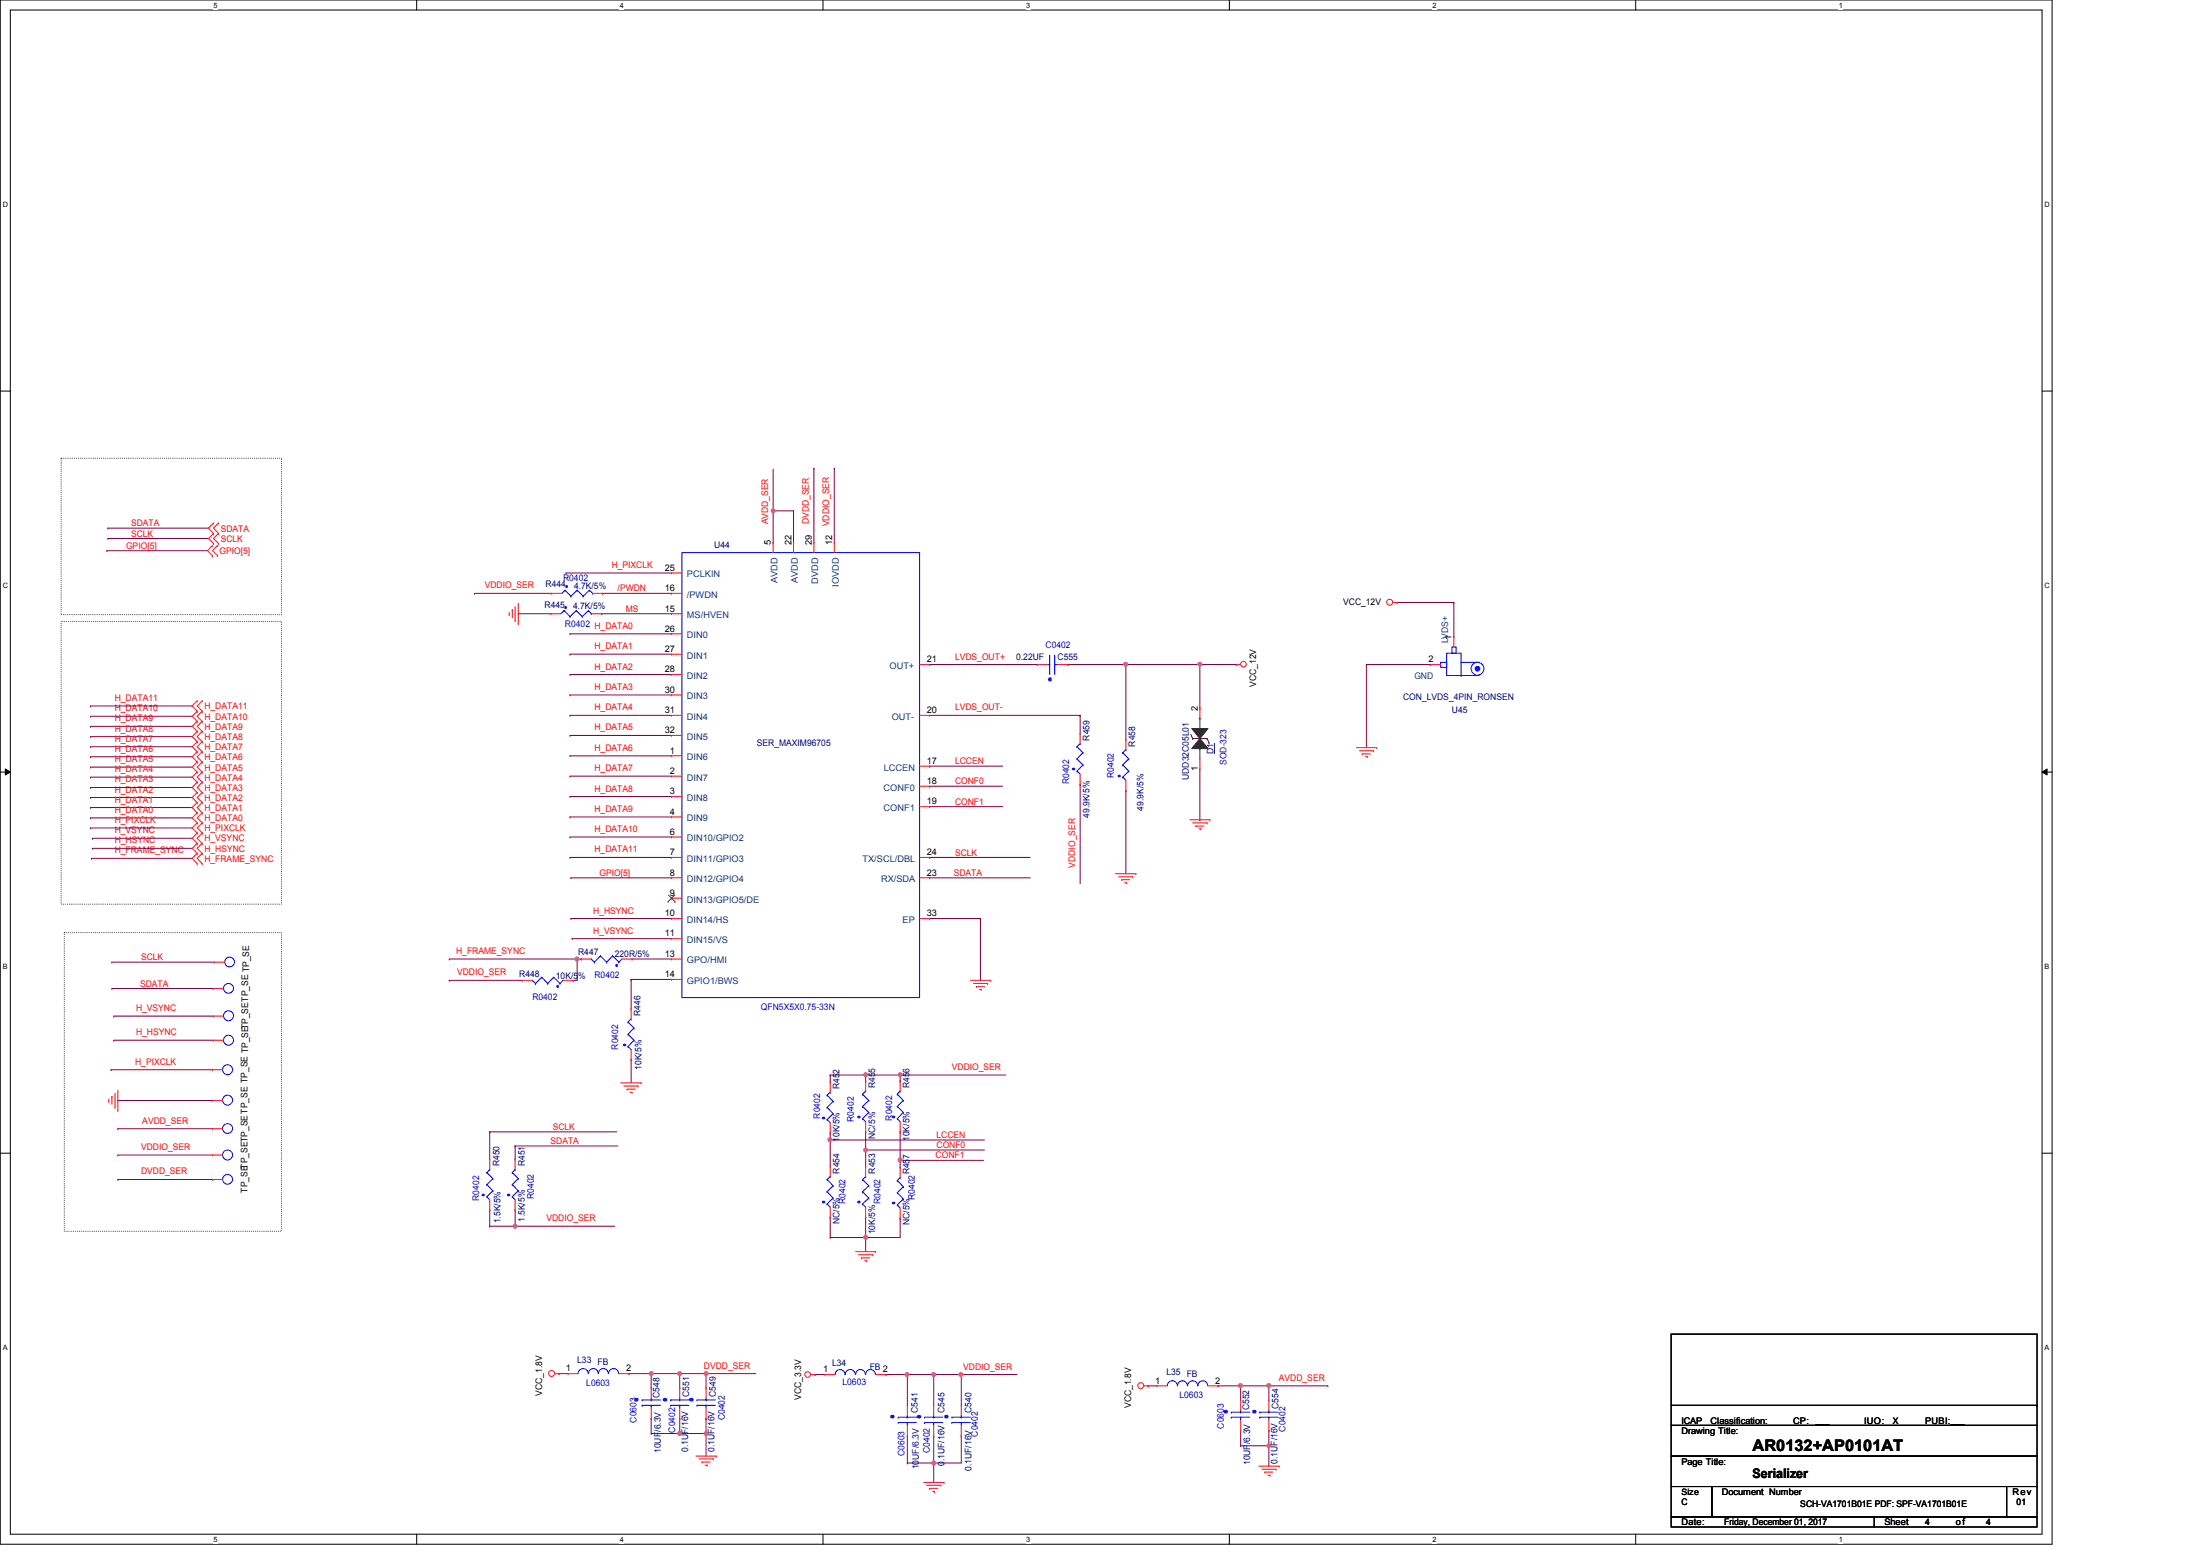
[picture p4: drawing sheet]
<svg xmlns="http://www.w3.org/2000/svg" width="297mm" height="210mm" viewBox="0 0 297 210" stroke-linecap="round" stroke-linejoin="round" font-family="sans-serif">
<path d="M0 0h277.1v208.4h-277.1zM1.4 1.4h274.3v205.7h-274.3z" fill="none" stroke="#000" stroke-width=".14"/>
<g fill="#fff">
<path d="M28.8 .1h.6v1.1h-.6z"/>
<path d="M28.8 207.2h.6v1.1h-.6z"/>
</g>
<path d="M56.3 0v1.4M56.3 207.1v1.3" fill="none" stroke="#000" stroke-width=".14"/>
<g fill="#fff">
<path d="M83.7 .1h.5v1.1h-.5z"/>
<path d="M83.7 207.2h.5v1.1h-.5z"/>
</g>
<path d="M111.1 0v1.4M111.1 207.1v1.3" fill="none" stroke="#000" stroke-width=".14"/>
<g fill="#fff">
<path d="M138.6 .1h.5v1.1h-.5z"/>
<path d="M138.6 207.2h.5v1.1h-.5z"/>
</g>
<path d="M166 0v1.4M166 207.1v1.3" fill="none" stroke="#000" stroke-width=".14"/>
<g fill="#fff">
<path d="M193.4 .1h.6v1.1h-.6z"/>
<path d="M193.4 207.2h.6v1.1h-.6z"/>
</g>
<path d="M220.8 0v1.4M220.8 207.1v1.3" fill="none" stroke="#000" stroke-width=".14"/>
<g fill="#fff">
<path d="M248.3 .1h.5v1.1h-.5z"/>
<path d="M248.3 207.2h.5v1.1h-.5z"/>
<path d="M.4 27.1h.7v1.1h-.7z"/>
<path d="M276.1 27.1h.7v1.1h-.7z"/>
<path d="M.4 78.5h.7v1.1h-.7z"/>
<path d="M276.1 78.5h.7v1.1h-.7z"/>
</g>
<path d="M0 52.8h1.4M275.7 52.8h1.4" fill="none" stroke="#000" stroke-width=".14"/>
<g fill="#fff">
<path d="M.4 129.9h.6v1.1h-.6z"/>
<path d="M276.1 129.9h.6v1.1h-.6z"/>
</g>
<path d="M0 104.2h1.4M.7 103.8l.7 .4-.7 .4zM275.7 104.2l.7-.4v.8zM275.7 104.2h1.4" fill="none" stroke="#000" stroke-width=".14"/>
<path d="M.7 103.8l.7 .4-.7 .4zM275.7 104.2l.7-.4v.8z" fill="#000"/>
<g fill="#fff">
<path d="M.4 181.4h.6v1.1h-.6z"/>
<path d="M276.1 181.4h.6v1.1h-.6z"/>
</g>
<path d="M0 155.7h1.4M275.7 155.7h1.4" fill="none" stroke="#000" stroke-width=".14"/>
<path d="M8.3 61.8h29.7v21.2h-29.7zM8.3 83.9h29.7v38.1h-29.7zM8.7 125.9h29.3v40.3h-29.3z" fill="none" stroke="#000" stroke-width=".14" stroke-dasharray="0 .3"/>
<g fill="none" stroke="#800040" stroke-width=".14">
<path d="M14.6 71.3h.1M14.6 72.7h.1M14.6 71.3h13.5M14.6 72.7h13.5M76.4 77.3h.1M76.4 77.3h14.3M64.1 80.1h.1M64.1 80.1h10.4M70 82.8h.1M70 82.8h4.4M81.2 82.8h.1M81.2 82.8h9.5"/>
<path d="M81.4 80.1h.1M81.4 80.1h9.3M60.7 132.3h.1M60.7 129.5h.1M60.7 129.5h17.8M60.7 132.3h9.8M77.1 124h.1M77.1 124h13.6M77.3 126.7h.1M77.3 126.7h13.4M77.4 132.3h.1M77.9 129.5h.1"/>
<path d="M77.9 129.5v2.8h-.5M78.5 129.5h.1M85.2 132.2h.1M85.2 132.2h5.5M85.2 132.2v4M85.3 129.5h.1M85.3 129.5h5.4M85.2 143h.1M85.2 143v3.2"/>
</g>
<circle cx="77.9" cy="129.5" r=".26" fill="#f0f"/>
<circle cx="77.9" cy="129.5" r=".26" fill="none" stroke="#f0f" stroke-width=".14"/>
<g fill="none" stroke="#800040" stroke-width=".14">
<path d="M125.5 118.5h.1M125.5 115.7h.1M125.5 118.5h13.6M125.5 115.7h13.6M125.5 124h6.9M132.4 124h.1M132.4 124v8.3M66.1 152.8h.1M66.1 152.8h17.2M66.1 152.8v3.7M69.6 154.7h.1M69.6 154.7h13.8"/>
<path d="M69.6 154.7v1.8M69.6 165.5h.1M69.6 165.5h13.4"/>
</g>
<circle cx="69.5" cy="165.5" r=".26" fill="#f0f"/>
<circle cx="69.5" cy="165.5" r=".26" fill="none" stroke="#f0f" stroke-width=".14"/>
<g fill="none" stroke="#800040" stroke-width=".14">
<path d="M125.5 103.4h.1M125.5 106.1h.1M125.5 108.9h.1M125.5 103.4h9.9M125.5 106.1h9.9M125.5 108.9h9.9M112.1 153.9h.1M112.1 153.9h20.8M66.1 165.5h.1M66.1 163.3h.1M66.1 163.3v2.2M69.6 163.3h.1"/>
<path d="M69.6 163.3v2.2h-3.5"/>
</g>
<circle cx="112.1" cy="153.8" r=".26" fill="#f0f"/>
<circle cx="112.1" cy="153.8" r=".26" fill="none" stroke="#f0f" stroke-width=".14"/>
<path d="M116.9 155.2h.1M116.9 155.2h16" fill="none" stroke="#800040" stroke-width=".14"/>
<circle cx="116.9" cy="155.2" r=".26" fill="#f0f"/>
<circle cx="116.9" cy="155.2" r=".26" fill="none" stroke="#f0f" stroke-width=".14"/>
<path d="M121.5 156.6h.1M121.5 156.6h11.3" fill="none" stroke="#800040" stroke-width=".14"/>
<circle cx="121.5" cy="156.6" r=".26" fill="#f0f"/>
<circle cx="121.5" cy="156.6" r=".26" fill="none" stroke="#f0f" stroke-width=".14"/>
<g fill="none" stroke="#800040" stroke-width=".14">
<path d="M112.1 152.9h.1M112.1 153.9h.1M112.1 152.9v4.5M116.9 152.8h.1M116.9 155.2h.1M116.9 152.8v4.6M121.5 152.8h.1M121.5 156.6h.1M121.5 152.8v4.8M112.1 167h.1M112.1 164.3h.1M112.1 164.3v2.7"/>
<path d="M116.9 164.3h.1M116.9 164.3v2.7h-4.8"/>
</g>
<circle cx="116.9" cy="167" r=".26" fill="#f0f"/>
<circle cx="116.9" cy="167" r=".26" fill="none" stroke="#f0f" stroke-width=".14"/>
<g fill="none" stroke="#800040" stroke-width=".14">
<path d="M125.5 96.6h20.3M125.5 89.7h14.6M140.1 89.7h.1M145.8 96.6h.1M15.1 129.9h.1M15.1 133.4h.1M15.1 129.9h13.9M15.1 133.4h13.7M15.4 137.2h.1M15.4 137.2h13.4M15 144.4h.1M15 144.4h13.7"/>
<path d="M15.4 140.4h.1M15.4 140.4h13.4M15.9 148.5h.1M15.9 152.4h.1M15.9 155.9h.1M15.9 159.2h.1M15.9 148.5h12.8M15.9 152.4h12.8M15.9 155.9h12.8M15.9 159.2h12.8M116.9 167h.1M116.9 167v2"/>
<path d="M121.5 164.4h.1M121.5 164.4v2.6h-4.6M75.5 185.4h.1M75.5 185.4h1.2M87.9 185.4h.1M87.9 185.4v1.9M87.9 185.4h3.9M110 185.5h.1M110 185.5h1.4M126.1 193.8h.1M126.1 193.8v3.7"/>
</g>
<circle cx="126.1" cy="197.5" r=".26" fill="#f0f"/>
<circle cx="126.1" cy="197.5" r=".26" fill="none" stroke="#f0f" stroke-width=".14"/>
<path d="M119.6 185.5h.1M119.6 185.5h2.9M122.5 193.8h.1M122.5 197.5h.1M122.5 193.8v3.7M126.1 197.5h.1M126.1 197.5v2.6M129.8 193.8h.1M129.8 193.8v3.7h-7.3" fill="none" stroke="#800040" stroke-width=".14"/>
<circle cx="122.5" cy="185.5" r=".26" fill="#f0f"/>
<circle cx="122.5" cy="185.5" r=".26" fill="none" stroke="#f0f" stroke-width=".14"/>
<path d="M126.1 185.5h.1M126.1 185.5v4.2M129.8 185.5h.1M129.8 185.5h7.5M129.8 185.5v4.2" fill="none" stroke="#800040" stroke-width=".14"/>
<circle cx="126.1" cy="185.5" r=".26" fill="#f0f"/>
<circle cx="126.1" cy="185.5" r=".26" fill="none" stroke="#f0f" stroke-width=".14"/>
<path d="M126.1 185.5h.1M126.1 185.5h3.7" fill="none" stroke="#800040" stroke-width=".14"/>
<circle cx="129.7" cy="185.5" r=".26" fill="#f0f"/>
<circle cx="129.7" cy="185.5" r=".26" fill="none" stroke="#f0f" stroke-width=".14"/>
<path d="M84.9 185.4h.1M84.9 185.4h3M122.5 185.5h.1M122.5 185.5v4.2M122.5 185.5h3.6" fill="none" stroke="#800040" stroke-width=".14"/>
<circle cx="87.9" cy="185.4" r=".26" fill="#f0f"/>
<circle cx="87.9" cy="185.4" r=".26" fill="none" stroke="#f0f" stroke-width=".14"/>
<path d="M87.9 191.5h.1M87.9 193.5h.1M87.9 191.5v2M87.9 193.5h7.4M91.8 185.4h.1M91.8 193.5h.1M91.8 185.4h3.5" fill="none" stroke="#800040" stroke-width=".14"/>
<circle cx="95.3" cy="193.5" r=".26" fill="#f0f"/>
<circle cx="95.3" cy="193.5" r=".26" fill="none" stroke="#f0f" stroke-width=".14"/>
<circle cx="91.8" cy="193.5" r=".26" fill="#f0f"/>
<circle cx="91.8" cy="193.5" r=".26" fill="none" stroke="#f0f" stroke-width=".14"/>
<path d="M95.3 185.4h.1M95.3 185.4h6.8" fill="none" stroke="#800040" stroke-width=".14"/>
<circle cx="95.3" cy="185.4" r=".26" fill="#f0f"/>
<circle cx="95.3" cy="185.4" r=".26" fill="none" stroke="#f0f" stroke-width=".14"/>
<path d="M91.8 185.4h.1M91.8 185.4v1.9M95.3 185.4h.1M95.3 191.5h.1M95.3 185.4v1.9M95.3 191.5v2" fill="none" stroke="#800040" stroke-width=".14"/>
<circle cx="91.8" cy="185.4" r=".26" fill="#f0f"/>
<circle cx="91.8" cy="185.4" r=".26" fill="none" stroke="#f0f" stroke-width=".14"/>
<path d="M91.8 191.5h.1M91.8 191.5v2M95.3 193.5h.1M95.3 193.5v3.1M167.5 187.1h.1M167.5 187.1v1.9M167.5 187.1h3.8" fill="none" stroke="#800040" stroke-width=".14"/>
<circle cx="167.5" cy="187" r=".26" fill="#f0f"/>
<circle cx="167.5" cy="187" r=".26" fill="none" stroke="#f0f" stroke-width=".14"/>
<path d="M155 187.1h.1M155 187.1h1.2M164.5 187.1h.1M164.5 187.1h3M167.5 193.1h.1M167.5 195.2h.1M167.5 193.1v2.1M167.5 195.2h3.8M171.3 187.1h8M179.3 187.1h.1" fill="none" stroke="#800040" stroke-width=".14"/>
<circle cx="171.3" cy="187" r=".26" fill="#f0f"/>
<circle cx="171.3" cy="187" r=".26" fill="none" stroke="#f0f" stroke-width=".14"/>
<path d="M171.3 187.1h.1M171.3 193.1h.1M171.3 195.2h.1M171.3 187.1v1.9M171.3 193.1v4.8" fill="none" stroke="#800040" stroke-width=".14"/>
<circle cx="171.3" cy="195.2" r=".26" fill="#f0f"/>
<circle cx="171.3" cy="195.2" r=".26" fill="none" stroke="#f0f" stroke-width=".14"/>
<path d="M104.4 69h.1M104.4 63.3v5.7M104.4 69h2.7M107.1 69h.1" fill="none" stroke="#800040" stroke-width=".14"/>
<circle cx="104.4" cy="69" r=".26" fill="#f0f"/>
<circle cx="104.4" cy="69" r=".26" fill="none" stroke="#f0f" stroke-width=".14"/>
<g fill="none" stroke="#800040" stroke-width=".14">
<path d="M104.4 73.2h.1M104.4 69v4.2M107.1 73.2h.1M107.1 69v4.2M109.9 63.2h.1M109.9 63.2v10M112.6 63.2h.1M112.6 63.2v10M144.2 89.7h.1M144.2 89.7h17.8M162 89.7h.1M162 95.6h.1"/>
<path d="M162 89.7v5.9M152 106.7h.1M152 106.7v11.2"/>
</g>
<circle cx="162" cy="89.7" r=".26" fill="#f0f"/>
<circle cx="162" cy="89.7" r=".26" fill="none" stroke="#f0f" stroke-width=".14"/>
<path d="M145.8 96.6h.1M145.8 96.6v2.4M152 89.7h.1M152 89.7v10.1M145.8 105.9h.1M145.8 105.9v13.4M162 110.7h.1M162 103.8v6.9" fill="none" stroke="#800040" stroke-width=".14"/>
<circle cx="152" cy="89.7" r=".26" fill="#f0f"/>
<circle cx="152" cy="89.7" r=".26" fill="none" stroke="#f0f" stroke-width=".14"/>
<path d="M188.6 81.3h.1M188.6 81.3h7.7M196.3 81.3h.1M196.3 81.3v4.7M112.1 145.1h.1M112.1 145.1h4.8" fill="none" stroke="#800040" stroke-width=".14"/>
<circle cx="116.9" cy="145.1" r=".26" fill="#f0f"/>
<circle cx="116.9" cy="145.1" r=".26" fill="none" stroke="#f0f" stroke-width=".14"/>
<path d="M112.1 145.1h.1M112.1 145.1v.9M116.9 145.1h.1M116.9 145.1h18.9M121.5 145.1h.1" fill="none" stroke="#800040" stroke-width=".14"/>
<circle cx="121.5" cy="145.1" r=".26" fill="#f0f"/>
<circle cx="121.5" cy="145.1" r=".26" fill="none" stroke="#f0f" stroke-width=".14"/>
<g fill="none" stroke="#800040" stroke-width=".14">
<path d="M14.4 74.3h.1M14.4 74.3h13.6M12.2 96.7h.1M12.2 95.3h.1M12.2 98h.1M12.2 99.4h.1M12.2 96.7h13.7M12.2 95.3h13.7M12.2 98h13.7M12.2 99.4h13.7M77 99.3h.1M77 96.6h.1"/>
<path d="M77 91.1h.1M77 93.8h.1M77 88.3h.1M77 85.6h.1M77 99.3h13.7M77 96.6h13.7M77 91.1h13.7M77 93.8h13.7M77 88.3h13.7M77 85.6h13.7M162 89.7h5M167 89.7h.1"/>
<path d="M184.5 89.7h.1M184.5 89.7h8.7M184.5 89.7v11.2M193.2 89.7h.1M12.2 100.8h.1M12.2 102.2h.1M12.2 103.5h.1M12.2 104.9h.1M12.2 107.7h.1M12.2 106.3h.1M12.2 109h.1M12.2 110.4h.1"/>
<path d="M12.2 111.8h.1M12.2 100.8h13.7M12.2 102.2h13.7M12.2 103.5h13.7M12.2 104.9h13.7M12.2 107.7h13.7M12.2 106.3h13.7M12.2 109h13.7M12.2 110.4h13.7M12.2 111.8h13.7M12.4 115.9h.1M12.4 115.9h13.5"/>
<path d="M12.5 113.2h.1M12.5 114.5h.1M12.5 113.2h13.4M12.5 114.5h13.4M77 113h.1M77 115.7h.1M77 110.3h.1M77 107.5h.1M77 104.8h.1M77 102h.1M77 113h13.7M77 115.7h13.7"/>
<path d="M77 110.3h13.7M77 107.5h13.7M77 104.8h13.7M77 102h13.7M77.1 118.5h.1M77.1 118.5h13.6M116.9 145.9h.1M116.9 145.1v.8M121.5 145.9h.1M121.5 145.1v.8"/>
</g>
<g fill="none" stroke="#f00" stroke-width=".14">
<path d="M28.7 73.6h.1M28.7 75h.1M28.7 73.6l-.7 .7 .7 .7M28.8 70.6h.1M28.8 72h.1M28.8 73.4h.1M28.8 70.6l-.7 .7 .7 .7M28.8 72l-.7 .7 .7 .7M29.4 75h.1M29.4 73.6h.1M29.4 73.6l-.7 .7 .7 .7M29.5 72h.1"/>
<path d="M29.5 70.6h.1M29.5 73.4h.1M29.5 70.6l-.7 .7 .7 .7M29.5 72l-.7 .7 .7 .7M26.6 94.6h.1M26.6 96h.1M26.6 97.4h.1M26.6 98.7h.1M26.6 94.6l-.7 .7 .7 .7M26.6 96l-.7 .7 .7 .7M26.6 97.4l-.7 .6 .7 .7M26.6 98.7l-.7 .7 .7 .7"/>
<path d="M27.3 96h.1M27.3 94.6h.1M27.3 97.4h.1M27.3 98.7h.1M27.3 94.6l-.7 .7 .7 .7M27.3 96l-.7 .7 .7 .7M27.3 97.4l-.7 .6 .7 .7M27.3 98.7l-.7 .7 .7 .7M68.7 83h.1M68.7 82.7v.3M69.2 82.3h.1M69.2 82.3v1.1"/>
<path d="M69.6 83.8h.1M69.6 81.9v1.9M70 84.2h.1M70 81.4v2.8M167 89.7h.1M167 89.7h.5M188.1 81.3h.5M188.6 81.3h.1M26.6 115.2h.1M26.6 116.6h.1M26.6 100.1h.1M26.6 101.5h.1"/>
<path d="M26.6 102.9h.1M26.6 104.2h.1M26.6 105.6h.1M26.6 107h.1M26.6 108.3h.1M26.6 109.7h.1M26.6 111.1h.1M26.6 112.4h.1M26.6 113.8h.1M26.6 115.2l-.7 .7 .7 .7M26.6 100.1l-.7 .7 .7 .7M26.6 101.5l-.7 .7 .7 .7"/>
<path d="M26.6 102.9l-.7 .6 .7 .7M26.6 104.2l-.7 .7 .7 .7M26.6 105.6l-.7 .7 .7 .7M26.6 107l-.7 .7 .7 .6M26.6 108.3l-.7 .7 .7 .7M26.6 109.7l-.7 .7 .7 .7M26.6 111.1l-.7 .7 .7 .6M26.6 112.4l-.7 .8 .7 .6M26.6 113.8l-.7 .7 .7 .7M27.3 116.6h.1M27.3 115.2h.1M27.3 100.1h.1"/>
<path d="M27.3 101.5h.1M27.3 102.9h.1M27.3 104.2h.1M27.3 105.6h.1M27.3 107h.1M27.3 108.3h.1M27.3 109.7h.1M27.3 111.1h.1M27.3 112.4h.1M27.3 113.8h.1M27.3 115.2l-.7 .7 .7 .7M27.3 100.1l-.7 .7 .7 .7"/>
<path d="M27.3 101.5l-.7 .7 .7 .7M27.3 102.9l-.7 .6 .7 .7M27.3 104.2l-.7 .7 .7 .7M27.3 105.6l-.7 .7 .7 .7M27.3 107l-.7 .7 .7 .6M27.3 108.3l-.7 .7 .7 .7M27.3 109.7l-.7 .7 .7 .7M27.3 111.1l-.7 .7 .7 .6M27.3 112.4l-.7 .8 .7 .6M27.3 113.8l-.7 .7 .7 .7M150.6 117.9h2.8M151 118.4h1.9"/>
<path d="M151.5 118.7h.1M151.5 118.7h1M151.8 119.2h.3M152.1 119.2h.1M152.9 118.4h.1M153.4 117.9h.1M160.7 110.7h2.7M161 111.1h2M161.5 111.5h.1M161.5 111.5h1.1M161.9 111.9h.2M162.1 111.9h.1"/>
<path d="M163 111.1h.1M163.4 110.7h.1M183.1 100.9h2.8M183.6 101.3h1.9M183.9 101.8h.1M183.9 101.8h1.1M184.4 102.2h.3M184.7 102.2h.1M185.5 101.3h.1M185.9 100.9h.1M131 132.3h2.8M131.4 132.8h1.9"/>
<path d="M131.8 133.2h.1M131.8 133.2h1.1M132.2 133.6h.3M132.5 133.6h.1M133.3 132.8h.1M133.8 132.3h.1M14.7 148.7h.1M14.7 148.4v.3M15.1 148h.1M15.1 148v1.1M15.5 149.5h.1M15.5 147.6v1.9"/>
<path d="M15.9 149.9h.1M15.9 147.2v2.7M28.7 155.9h.1M28.7 144.4h.1M28.7 159.2h.1M28.7 155.9h1.4M28.7 144.4h1.4M28.7 159.2h1.4M28.8 140.4h.1M28.8 140.4h1.4M66.1 156.5h.1M66.1 156.5v1.4"/>
<path d="M83.8 146.2h2.8M84.2 146.6h1.9M84.7 147h.1M84.7 147h1.1M85 147.4h.3M85.3 147.4h.1M86.1 146.6h.1M86.6 146.2h.1M112.1 152.9h.1M112.1 146h.1M112.1 146v1.4M112.1 151.6v1.3"/>
<path d="M66.1 163.3h.1M66.1 162v1.3M115.5 169h2.7M115.9 169.4h2M116.3 169.8h.1M116.3 169.8h1.1M116.8 170.2h.2M117 170.2h.1M117.9 169.4h.1M118.2 169h.1M74.9 185.4h.6M75.5 185.4h.1"/>
<path d="M87.9 187.3h.1M87.9 191.5h.1M87.9 187.3v1.4M87.9 190.1v1.4M94 196.6h2.7M94.4 196.9h1.9M94.8 197.4h.1M94.8 197.4h1.1M95.2 197.8h.3M95.5 197.8h.1M96.3 196.9h.1M96.7 196.6h.1"/>
<path d="M109.5 185.5h.5M110 185.5h.1M154.5 187.1h.5M155 187.1h.1M156.2 187.1h.1M156.2 187.1h1.4M163.1 187.1h1.4M164.5 187.1h.1M170 197.9h2.7M170.4 198.3h1.9M170.8 198.7h.1M170.8 198.7h1.1"/>
<path d="M171.2 199.1h.3M171.5 199.1h.1M172.3 198.3h.1M172.7 197.9h.1M124.7 200.1h2.8M125.1 200.5h1.9M125.5 200.9h.1M125.5 200.9h1.1M125.9 201.3h.3M126.2 201.3h.1M127 200.5h.1M127.5 200.1h.1"/>
<circle cx="167.9" cy="89.7" r=".38"/>
<circle cx="187.6" cy="81.3" r=".4"/>
<circle cx="74.5" cy="185.4" r=".4"/>
<circle cx="109" cy="185.5" r=".38"/>
<circle cx="154" cy="187" r=".4"/>
</g>
<path d="M225.6 192.4h49.4v4.2h-49.4zM225.6 196.6h49.4v4.1h-49.4zM225.6 180.1h49.4v12.3h-49.4zM225.6 189.7h49.4M275 189.7h.1M225.6 200.7h5.5v4.1h-5.5zM225.6 204.8h27.5v1.3h-27.5zM231.1 200.7h39.8v4.1h-39.8zM253.1 204.8h21.9v1.3h-21.9zM270.9 200.7h4.1v4.1h-4.1z" fill="none" stroke="#000" stroke-width=".14"/>
<g fill="none" stroke="#00f" stroke-width=".14">
<path d="M65.7 159.9h.1M65.7 158.3h.1M65.7 159.9l.8 .8M65.7 158.3l.8 .8M66.1 157.9h.1M66.1 157.9l-.4 .4M66.5 159.1h.1M66.5 159.1l-.8 .8M111.7 151.1h.1M111.7 149.5h.1M111.7 147.8h.1M111.7 151.1l.4 .5"/>
<path d="M111.7 149.5l.8 .8M111.7 147.8l.8 .9M112.1 147.4h.1M112.1 147.4l-.4 .4M112.5 150.3h.1M112.5 148.7h.1M112.5 150.3l-.8 .8M112.5 148.7l-.8 .8M65.7 161.5h.1M65.7 161.5l.4 .5M66.5 160.7h.1M66.5 160.7l-.8 .8"/>
<path d="M86.7 189.7h.1M86.7 189h.1M86.7 189.7h2.5M86.7 189h2.5M87.9 189h.1M87.9 189.7h.1M87.9 188.7v.3M87.9 189.7v.4M157.6 187.1a.68 .68 0 0 1 .7-.7 .68 .68 0 0 1 .7 .7M159 187.1a.66 .66 0 0 1 .7-.7 .66 .66 0 0 1 .6 .7M160.4 187.1a.68 .68 0 0 1 .6-.7 .68 .68 0 0 1 .7 .7M161.8 187.1a.66 .66 0 0 1 .6-.7 .66 .66 0 0 1 .7 .7"/>
<circle cx="30.7" cy="155.9" r=".68"/>
<circle cx="30.7" cy="144.4" r=".68"/>
<circle cx="30.7" cy="159.2" r=".67"/>
<circle cx="30.9" cy="140.4" r=".68"/>
</g>
<path d="M160.8 99.1l.2 .6M161 99.7h.1M161 99.7h2M163 99.7h.1M163 99.7l.2 .5M162 101h.1M162 101v1.4M163.2 100.2h.1" fill="none" stroke="#400040" stroke-width=".14"/>
<path d="M160.9 98.3h2.2l-1.1 1.4z" fill="#400040"/>
<path d="M160.9 98.3h2.2l-1.1 1.4zM162 96.9h.1M162 96.9v1.4" fill="none" stroke="#400040" stroke-width=".14"/>
<path d="M162 99.7l1.1 1.3h-2.2z" fill="#400040"/>
<path d="M162 99.7l1.1 1.3h-2.2z" fill="none" stroke="#400040" stroke-width=".14"/>
<path d="M164 100.3v1.5z" fill="#000080"/>
<g fill="none" stroke="#f00" stroke-width=".14">
<path d="M90.7 77.3h.1M90.7 77.3h1.4M104.4 73.2h.1M104.4 73.2v1.4M107.1 73.2h.1M107.1 73.2v1.4M109.9 73.2h.1M109.9 73.2v1.4M112.6 73.2h.1M112.6 73.2v1.4M90.7 80.1h.1M90.7 85.6h.1"/>
<path d="M90.7 82.8h.1M90.7 88.3h.1M90.7 91.1h.1M90.7 93.8h.1M90.7 96.6h.1M90.7 99.3h.1M90.7 80.1h1.4M90.7 85.6h1.4M90.7 82.8h1.4M90.7 96.6h1.4M90.7 88.3h1.4M90.7 91.1h1.4"/>
<path d="M90.7 93.8h1.4M90.7 99.3h1.4M124.2 96.6h1.3M124.2 89.7h1.3M125.5 96.6h.1M125.5 89.7h.1M140.1 89.7h.1M140.1 89.7h1.3M142.8 89.7h1.4M144.2 89.7h.1M162 95.6h.1M162 95.6v1.3"/>
<path d="M90.7 102h.1M90.7 104.8h.1M90.7 107.5h.1M90.7 110.3h.1M90.7 113h.1M90.7 115.7h.1M90.7 118.5h.1M90.7 118.5h1.4M90.7 115.7h1.4M90.7 102h1.4M90.7 104.8h1.4M90.7 107.5h1.4"/>
<path d="M90.7 110.3h1.4M90.7 113h1.4M124.2 103.4h1.3M124.2 106.1h1.3M124.2 118.5h1.3M124.2 115.7h1.3M124.2 108.9h1.3M125.5 103.4h.1M125.5 106.1h.1M125.5 118.5h.1M125.5 115.7h.1M125.5 108.9h.1"/>
<path d="M162 103.8h.1M162 102.4v1.4M90.7 121.2h.1M90.7 124h.1M90.7 126.7h.1M90.7 129.5h.1M90.7 132.2h.1M90.7 124h1.4M90.7 121.2h1.4M90.7 126.7h1.4M90.7 129.5h1.4M90.7 132.2h1.4"/>
<path d="M124.2 124h1.3M125.5 124h.1M28.7 148.5h.1M28.7 148.5h1.4M69.6 156.5h.1M69.6 156.5v1.4M116.9 157.4h.1M116.9 157.4v1.4M69.6 163.3h.1M69.6 162v1.3M116.9 164.3h.1M116.9 162.9v1.4"/>
<path d="M95.3 187.3h.1M95.3 191.5h.1M95.3 187.3v1.4M95.3 190.1v1.4M167.5 189h.1M167.5 193.1h.1M167.5 189v1.4M167.5 191.7v1.4"/>
</g>
<g fill="none" stroke="#00f" stroke-width=".14">
<path d="M92.1 74.6h32.1v60.1h-32.1zM141.4 89.7h.3M141.7 89.7h.1M141.7 90.9h.1M141.7 88.4v2.5M142.4 90.9h.1M142.4 89.7h.1M142.4 89.7h.4M142.4 88.4v2.5M69.2 159.9h.1M69.2 158.3h.1M69.2 159.9l.8 .8"/>
<path d="M69.2 158.3l.8 .8M69.6 157.9h.1M69.6 157.9l-.4 .4M70 159.1h.1M70 159.1l-.8 .8M116.5 159.2h.1M116.5 159.2l.8 .9M116.9 158.8h.1M116.9 158.8l-.4 .4M69.2 161.5h.1M69.2 161.5l.4 .5M70 160.7h.1"/>
<path d="M70 160.7l-.8 .8M116.5 162.5h.1M116.5 160.9h.1M116.5 162.5l.4 .4M116.5 160.9l.8 .8M117.3 161.7h.1M117.3 160.1h.1M117.3 161.7l-.8 .8M117.3 160.1l-.8 .8M94.1 189.7h.1M94.1 189h.1M94.1 189.7h2.5"/>
<path d="M94.1 189h2.5M95.3 189h.1M95.3 189.7h.1M95.3 188.7v.3M95.3 189.7v.4M166.2 191.3h.1M166.2 190.6h.1M166.2 191.3h2.5M166.2 190.6h2.5M167.5 190.6h.1M167.5 191.3h.1M167.5 190.4v.2"/>
<path d="M167.5 191.3v.4"/>
<circle cx="30.7" cy="148.5" r=".68"/>
</g>
<path d="M90.2 121.7h.1M90.3 120.8l.8 .9M91.1 120.8l-.9 .9M91.1 121.7h.1" fill="none" stroke="#804000" stroke-width=".14"/>
<circle cx="199.5" cy="90.3" r=".32" fill="#00f"/>
<g fill="none" stroke="#00f" stroke-width=".14">
<path d="M76.3 79.7h.1M76.3 79.7l-.4 .4M76.3 79.7l.8 .8M77.9 79.7h.1M77.9 79.7l-.8 .8M77.9 79.7l.8 .8M79.6 79.7h.1M79.6 79.7l-.9 .8M79.6 79.7l.4 .4M76.2 82.4h.1M76.2 82.4l-.5 .4M76.2 82.4l.8 .8"/>
<path d="M77 83.2h.1M77.1 80.5h.1M77.8 82.4h.1M77.8 82.4l-.8 .8M77.8 82.4l.8 .8M78.6 83.2h.1M78.7 80.5h.1M79.5 82.4h.1M79.5 82.4l-.9 .8M79.5 82.4l.3 .4M79.8 82.8h.1M80 80.1h.1"/>
<path d="M194.5 89.4h.8v.7h-.8zM195.3 88.2h2v3h-2zM196 87.3h.6v.9h-.6zM197.3 91.2h.1M197.3 89.4h.1M197.3 91.2h2.4M197.3 89.4h2.4M145.4 104.1h.1M145.4 102.4h.1M145.4 100.8h.1M145.4 104.1l.4 .4M145.4 102.4l.8 .9"/>
<path d="M145.4 100.8l.8 .8M145.8 100.4h.1M145.8 100.4l-.4 .4M146.2 103.3h.1M146.2 101.6h.1M146.2 103.3l-.8 .8M146.2 101.6l-.8 .8M151.6 104.9h.1M151.6 103.3h.1M151.6 101.6h.1M151.6 104.9l.4 .4M151.6 103.3l.8 .8"/>
<path d="M151.6 101.6l.8 .8M152 101.2h.1M152 101.2l-.4 .4M152.4 104.1h.1M152.4 102.4h.1M152.4 104.1l-.8 .8M152.4 102.4l-.8 .9M71.9 132.3h.1M71.9 132.3l.4 .5M72.3 132.8h.1M73.1 131.9h.1M73.1 131.9l.9 .9"/>
<path d="M73.1 131.9l-.8 .9M74 132.8h.1M74.8 131.9h.1M74.8 131.9l.8 .9M74.8 131.9l-.8 .9M75.6 132.8h.1M76 132.3l-.4 .5M79.8 129.5h.1M79.8 129.5l.5 .4M80.3 129.9h.1M81.1 129h.1M81.1 129l.8 .9"/>
<path d="M81.1 129l-.8 .9M81.9 129.9h.1M82.7 129h.1M82.7 129l.9 .9M82.7 129l-.8 .9M83.6 129.9h.1M83.9 129.5l-.3 .4M84.8 139.6h.1M84.8 138h.1M84.8 139.6l.8 .8M84.8 138l.8 .8M85.2 137.5h.1"/>
<path d="M85.2 137.5l-.4 .5M85.6 138.8h.1M85.6 138.8l-.8 .8M84.8 141.3h.1M84.8 141.3l.4 .4M85.6 140.4h.1M85.6 140.4l-.8 .9M111.7 159.2h.1M111.7 159.2l.8 .9M112.1 158.8h.1M112.1 158.8l-.4 .4M116.5 151h.1"/>
<path d="M116.5 149.4h.1M116.5 147.7h.1M116.5 151l.4 .4M116.5 149.4l.8 .8M116.5 147.7l.8 .8M116.9 147.3h.1M116.9 147.3l-.4 .4M117.3 150.2h.1M117.3 148.5h.1M117.3 150.2l-.8 .8M117.3 148.5l-.8 .9M121.2 151h.1"/>
<path d="M121.2 149.4h.1M121.2 147.7h.1M121.2 159.3h.1M121.2 151l.3 .4M121.2 149.4l.8 .8M121.2 147.7l.8 .8M121.2 159.3l.8 .9M121.5 147.3h.1M121.5 159h.1M121.5 147.3l-.3 .4M121.5 159l-.3 .3M122 150.2h.1"/>
<path d="M122 148.5h.1M122 150.2l-.8 .8M122 148.5l-.8 .9M111.7 162.5h.1M111.7 160.9h.1M111.7 162.5l.4 .4M111.7 160.9l.8 .8M112.5 161.7h.1M112.5 160.1h.1M112.5 161.7l-.8 .8M112.5 160.1l-.8 .8M121.2 162.6h.1"/>
<path d="M121.2 161h.1M121.2 162.6l.3 .5M121.2 161l.8 .8M122 161.8h.1M122 160.2h.1M122 161.8l-.8 .8M122 160.2l-.8 .8M78.1 185.4a.68 .68 0 0 1 .6-.7 .68 .68 0 0 1 .7 .7M79.5 185.4a.66 .66 0 0 1 .6-.7 .66 .66 0 0 1 .7 .7M80.8 185.4a.66 .66 0 0 1 .7-.7 .66 .66 0 0 1 .6 .7M82.2 185.4a.68 .68 0 0 1 .6-.7 .68 .68 0 0 1 .7 .7M90.5 189.7h.1"/>
<path d="M90.5 189h.1M90.5 189.7h2.5M90.5 189h2.5M91.8 189h.1M91.8 189.7h.1M91.8 188.7v.3M91.8 189.7v.4M112.8 185.5a.66 .66 0 0 1 .6-.6 .66 .66 0 0 1 .7 .6M114.1 185.5a.68 .68 0 0 1 .7-.6 .68 .68 0 0 1 .7 .6M115.5 185.5a.66 .66 0 0 1 .7-.6 .66 .66 0 0 1 .6 .6M116.9 185.5a.66 .66 0 0 1 .6-.6 .66 .66 0 0 1 .7 .6M121.3 192h.1"/>
<path d="M121.3 191.3h.1M121.3 192h2.4M121.3 191.3h2.4M122.5 191.3h.1M122.5 192h.1M122.5 191.1v.2M122.5 192v.4M124.8 192h.1M124.8 191.3h.1M124.8 192h2.5M124.8 191.3h2.5M126.1 191.3h.1"/>
<path d="M126.1 192h.1M126.1 191.1v.2M126.1 192v.4M128.5 192h.1M128.5 191.3h.1M128.5 192h2.5M128.5 191.3h2.5M129.8 191.3h.1M129.8 192h.1M129.8 191.1v.2M129.8 192v.4M170.1 191.3h.1"/>
<path d="M170.1 190.6h.1M170.1 191.3h2.5M170.1 190.6h2.5M171.3 190.6h.1M171.3 191.3h.1M171.3 190.4v.2M171.3 191.3v.4"/>
<circle cx="199.5" cy="90.3" r=".32"/>
<circle cx="199.5" cy="90.3" r=".87"/>
<circle cx="30.9" cy="137.1" r=".68"/>
<circle cx="30.9" cy="133.4" r=".67"/>
<circle cx="31" cy="129.9" r=".66"/>
<circle cx="30.7" cy="152.3" r=".67"/>
</g>
<g fill="none" stroke="#f00" stroke-width=".14">
<path d="M74.4 82.8h.1M74.4 82.8h1.3M74.5 80.1h.1M74.5 80.1h1.4M79.8 82.8h1.4M80 80.1h1.4M81.2 82.8h.1M81.4 80.1h.1M145.8 99h.1M145.8 99v1.4M152 99.8h.1M152 99.8v1.4"/>
<path d="M193.2 89.7h.1M193.2 89.7h1.3M196.3 86h.1M196.3 86v1.3M145.8 105.9h.1M145.8 104.5v1.4M152 106.7h.1M152 105.3v1.4M28.8 133.4h.1M28.8 137.2h.1M28.8 133.4h1.4M28.8 137.2h1.4"/>
<path d="M29 129.9h.1M29 129.9h1.3M70.5 132.3h.1M70.5 132.3h1.4M76 132.3h1.4M77.4 132.3h.1M78.5 129.5h.1M78.5 129.5h1.3M83.9 129.5h1.4M85.2 136.2h.1M85.2 136.2v1.3M85.3 129.5h.1"/>
<path d="M28.7 152.4h.1M28.7 152.4h1.4M85.2 143h.1M85.2 141.7v1.3M112.1 157.4h.1M112.1 157.4v1.4M116.9 152.8h.1M116.9 145.9h.1M116.9 145.9v1.4M116.9 151.4v1.4M121.5 152.8h.1M121.5 145.9h.1"/>
<path d="M121.5 157.6h.1M121.5 145.9v1.4M121.5 151.4v1.4M121.5 157.6v1.4M112.1 164.3h.1M112.1 162.9v1.4M121.5 164.4h.1M121.5 163.1v1.3M76.7 185.4h.1M76.7 185.4h1.4M83.6 185.4h1.3M84.9 185.4h.1"/>
<path d="M91.8 187.3h.1M91.8 191.5h.1M91.8 187.3v1.4M91.8 190.1v1.4M111.4 185.5h.1M111.4 185.5h1.4M118.2 185.5h1.4M119.6 185.5h.1M122.5 189.7h.1M122.5 193.8h.1M122.5 189.7v1.4M122.5 192.4v1.4"/>
<path d="M126.1 189.7h.1M126.1 193.8h.1M126.1 189.7v1.4M126.1 192.4v1.4M129.8 189.7h.1M129.8 193.8h.1M129.8 189.7v1.4M129.8 192.4v1.4M171.3 189h.1M171.3 193.1h.1M171.3 189v1.4M171.3 191.7v1.4"/>
</g>
<circle cx="77.9" cy="129.5" r=".26" fill="#f0f"/>
<circle cx="77.9" cy="129.5" r=".26" fill="none" stroke="#f0f" stroke-width=".14"/>
<circle cx="69.5" cy="165.5" r=".26" fill="#f0f"/>
<circle cx="69.5" cy="165.5" r=".26" fill="none" stroke="#f0f" stroke-width=".14"/>
<circle cx="112.1" cy="153.8" r=".26" fill="#f0f"/>
<circle cx="112.1" cy="153.8" r=".26" fill="none" stroke="#f0f" stroke-width=".14"/>
<circle cx="116.9" cy="155.2" r=".26" fill="#f0f"/>
<circle cx="116.9" cy="155.2" r=".26" fill="none" stroke="#f0f" stroke-width=".14"/>
<circle cx="121.5" cy="156.6" r=".26" fill="#f0f"/>
<circle cx="121.5" cy="156.6" r=".26" fill="none" stroke="#f0f" stroke-width=".14"/>
<circle cx="116.9" cy="167" r=".26" fill="#f0f"/>
<circle cx="116.9" cy="167" r=".26" fill="none" stroke="#f0f" stroke-width=".14"/>
<circle cx="126.1" cy="197.5" r=".26" fill="#f0f"/>
<circle cx="126.1" cy="197.5" r=".26" fill="none" stroke="#f0f" stroke-width=".14"/>
<circle cx="122.5" cy="185.5" r=".26" fill="#f0f"/>
<circle cx="122.5" cy="185.5" r=".26" fill="none" stroke="#f0f" stroke-width=".14"/>
<circle cx="126.1" cy="185.5" r=".26" fill="#f0f"/>
<circle cx="126.1" cy="185.5" r=".26" fill="none" stroke="#f0f" stroke-width=".14"/>
<circle cx="129.7" cy="185.5" r=".26" fill="#f0f"/>
<circle cx="129.7" cy="185.5" r=".26" fill="none" stroke="#f0f" stroke-width=".14"/>
<circle cx="87.9" cy="185.4" r=".26" fill="#f0f"/>
<circle cx="87.9" cy="185.4" r=".26" fill="none" stroke="#f0f" stroke-width=".14"/>
<circle cx="95.3" cy="193.5" r=".26" fill="#f0f"/>
<circle cx="95.3" cy="193.5" r=".26" fill="none" stroke="#f0f" stroke-width=".14"/>
<circle cx="91.8" cy="193.5" r=".26" fill="#f0f"/>
<circle cx="91.8" cy="193.5" r=".26" fill="none" stroke="#f0f" stroke-width=".14"/>
<circle cx="95.3" cy="185.4" r=".26" fill="#f0f"/>
<circle cx="95.3" cy="185.4" r=".26" fill="none" stroke="#f0f" stroke-width=".14"/>
<circle cx="91.8" cy="185.4" r=".26" fill="#f0f"/>
<circle cx="91.8" cy="185.4" r=".26" fill="none" stroke="#f0f" stroke-width=".14"/>
<circle cx="167.5" cy="187" r=".26" fill="#f0f"/>
<circle cx="167.5" cy="187" r=".26" fill="none" stroke="#f0f" stroke-width=".14"/>
<circle cx="171.3" cy="187" r=".26" fill="#f0f"/>
<circle cx="171.3" cy="187" r=".26" fill="none" stroke="#f0f" stroke-width=".14"/>
<circle cx="171.3" cy="195.2" r=".26" fill="#f0f"/>
<circle cx="171.3" cy="195.2" r=".26" fill="none" stroke="#f0f" stroke-width=".14"/>
<circle cx="104.4" cy="69" r=".26" fill="#f0f"/>
<circle cx="104.4" cy="69" r=".26" fill="none" stroke="#f0f" stroke-width=".14"/>
<circle cx="162" cy="89.7" r=".26" fill="#f0f"/>
<circle cx="162" cy="89.7" r=".26" fill="none" stroke="#f0f" stroke-width=".14"/>
<circle cx="152" cy="89.7" r=".26" fill="#f0f"/>
<circle cx="152" cy="89.7" r=".26" fill="none" stroke="#f0f" stroke-width=".14"/>
<circle cx="116.9" cy="145.1" r=".26" fill="#f0f"/>
<circle cx="116.9" cy="145.1" r=".26" fill="none" stroke="#f0f" stroke-width=".14"/>
<circle cx="121.5" cy="145.1" r=".26" fill="#f0f"/>
<circle cx="121.5" cy="145.1" r=".26" fill="none" stroke="#f0f" stroke-width=".14"/>
<g font-size="3.9" fill="#00f">
<text x="142" y="92.8" transform="rotate(-90 142 92.8)">.</text>
<text x="84.8" y="189.1">. . .</text>
<text x="119.3" y="191.4">. . .</text>
<text x="164.3" y="190.8">. .</text>
</g>
<g font-size="2.9" fill="#00f">
<text x="76.5" y="82.8" transform="rotate(-90 76.5 82.8)">. .</text>
<text x="145.8" y="103.7" transform="rotate(180 145.8 103.7)">.</text>
<text x="152" y="104.6" transform="rotate(180 152 104.6)">.</text>
<text x="83.1" y="129.5" transform="rotate(90 83.1 129.5)">.</text>
<text x="75.2" y="132.3" transform="rotate(90 75.2 132.3)">.</text>
<text x="85.2" y="140.9" transform="rotate(180 85.2 140.9)">.</text>
<text x="112.1" y="150.8" transform="rotate(180 112.1 150.8)">.</text>
<text x="116.9" y="150.6" transform="rotate(180 116.9 150.6)">.</text>
<text x="121.5" y="150.6" transform="rotate(180 121.5 150.6)">.</text>
<text x="69.6" y="161.2" transform="rotate(180 69.6 161.2)">. .</text>
<text x="112.1" y="162.2" transform="rotate(180 112.1 162.2)">.</text>
<text x="116.9" y="162.2" transform="rotate(180 116.9 162.2)">.</text>
<text x="121.5" y="162.3" transform="rotate(180 121.5 162.3)">.</text>
</g>
<text font-size="2.2" x="236.6" y="195.8">AR0132+AP0101AT</text>
<text font-size="1.8" x="236.6" y="199.6">Serializer</text>
<g font-size="1.2" fill="#f00">
<text x="17.7" y="71">SDATA</text>
<text x="29.8" y="71.8">SDATA</text>
<text x="103.7" y="70.8" transform="rotate(-90 103.7 70.8)">AVDD_SER</text>
<text x="109.2" y="70.8" transform="rotate(-90 109.2 70.8)">DVDD_SER</text>
<text x="112" y="71" transform="rotate(-90 112 71)">VDDIO_SER</text>
<text x="17" y="74.1">GPIO[5]</text>
<text x="17.7" y="72.4">SCLK</text>
<text x="29.6" y="74.8">GPIO[5]</text>
<text x="29.8" y="73.2">SCLK</text>
<text x="82.6" y="76.7">H_PIXCLK</text>
<text x="65.4" y="79.4">VDDIO_SER</text>
<text x="83.4" y="79.8">/PWDN</text>
<text x="84.5" y="82.6">MS</text>
<text x="80.3" y="87.6">H_DATA1</text>
<text x="128.9" y="89">LVDS_OUT+</text>
<text x="15.5" y="94.6">H_DATA11</text>
<text x="27.6" y="95.8">H_DATA11</text>
<text x="80.3" y="95.9">H_DATA4</text>
<text x="80.3" y="90.4">H_DATA2</text>
<text x="80.3" y="93.1">H_DATA3</text>
<text x="128.9" y="95.9">LVDS_OUT-</text>
<text x="15.5" y="96">H_DATA10</text>
<text x="15.5" y="97.4">H_DATA9</text>
<text x="15.5" y="98.8">H_DATA8</text>
<text x="15.5" y="100.1">H_DATA7</text>
<text x="15.5" y="101.5">H_DATA6</text>
<text x="27.6" y="97.2">H_DATA10</text>
<text x="27.6" y="98.5">H_DATA9</text>
<text x="27.6" y="99.9">H_DATA8</text>
<text x="27.6" y="101.3">H_DATA7</text>
<text x="80.3" y="101.3">H_DATA6</text>
<text x="80.3" y="98.6">H_DATA5</text>
<text x="15.5" y="102.9">H_DATA5</text>
<text x="15.5" y="104.2">H_DATA4</text>
<text x="15.5" y="107">H_DATA2</text>
<text x="15.5" y="105.6">H_DATA3</text>
<text x="27.6" y="102.6">H_DATA6</text>
<text x="27.6" y="104">H_DATA5</text>
<text x="27.6" y="105.4">H_DATA4</text>
<text x="27.6" y="106.7">H_DATA3</text>
<text x="80.3" y="106.8">H_DATA8</text>
<text x="80.3" y="104.1">H_DATA7</text>
<text x="128.9" y="103.2">LCCEN</text>
<text x="128.9" y="105.9">CONF0</text>
<text x="15.5" y="108.3">H_DATA1</text>
<text x="15.5" y="109.7">H_DATA0</text>
<text x="15.5" y="112.5">H_VSYNC</text>
<text x="15.5" y="113.8">H_HSYNC</text>
<text x="15.5" y="111.1">H_PIXCLK</text>
<text x="27.6" y="108.1">H_DATA2</text>
<text x="27.6" y="109.5">H_DATA1</text>
<text x="27.6" y="110.9">H_DATA0</text>
<text x="27.6" y="112.2">H_PIXCLK</text>
<text x="27.6" y="113.6">H_VSYNC</text>
<text x="80.3" y="112.3">H_DATA10</text>
<text x="80.3" y="109.6">H_DATA9</text>
<text x="128.9" y="108.6">CONF1</text>
<text x="15.5" y="115.2">H_FRAME_SYNC</text>
<text x="27.6" y="116.3">H_FRAME_SYNC</text>
<text x="27.6" y="115">H_HSYNC</text>
<text x="80.3" y="115.1">H_DATA11</text>
<text x="80.9" y="118.2">GPIO[5]</text>
<text x="128.8" y="118.2">SDATA</text>
<text x="128.9" y="115.5">SCLK</text>
<text x="145.2" y="117.1" transform="rotate(-90 145.2 117.1)">VDDIO_SER</text>
<text x="80.1" y="123.3">H_HSYNC</text>
<text x="19" y="129.6">SCLK</text>
<text x="61.6" y="128.8">H_FRAME_SYNC</text>
<text x="61.7" y="131.7">VDDIO_SER</text>
<text x="80.1" y="126">H_VSYNC</text>
<text x="18.4" y="136.5">H_VSYNC</text>
<text x="18.9" y="133.2">SDATA</text>
<text x="18.2" y="143.7">H_PIXCLK</text>
<text x="18.4" y="139.7">H_HSYNC</text>
<text x="128.5" y="144.4">VDDIO_SER</text>
<text x="19" y="155.2">VDDIO_SER</text>
<text x="19.2" y="151.7">AVDD_SER</text>
<text x="74.3" y="154.4">SDATA</text>
<text x="74.6" y="152.5">SCLK</text>
<text x="126.4" y="153.6">LCCEN</text>
<text x="126.4" y="155">CONF0</text>
<text x="19" y="158.5">DVDD_SER</text>
<text x="126.3" y="156.4">CONF1</text>
<text x="73.8" y="164.8">VDDIO_SER</text>
<text x="95" y="184.7">DVDD_SER</text>
<text x="130" y="184.9">VDDIO_SER</text>
<text x="172.7" y="186.4">AVDD_SER</text>
</g>
<g font-size="1.2">
<text x="89.7" y="77">25</text>
<text x="104.1" y="73.6" transform="rotate(-90 104.1 73.6)">5</text>
<text x="106.8" y="73.6" transform="rotate(-90 106.8 73.6)">22</text>
<text x="109.6" y="73.6" transform="rotate(-90 109.6 73.6)">29</text>
<text x="112.3" y="73.6" transform="rotate(-90 112.3 73.6)">12</text>
<text x="89.7" y="79.8">16</text>
<text x="89.7" y="82.5">15</text>
<text x="181.4" y="81.6">VCC_12V</text>
<text x="89.7" y="85.3">26</text>
<text x="89.7" y="88">27</text>
<text x="125.1" y="89.4">21</text>
<text x="192.9" y="89.4">2</text>
<text x="196" y="86.4" transform="rotate(-90 196 86.4)">1</text>
<text x="89.7" y="90.8">28</text>
<text x="89.7" y="93.5">30</text>
<text x="161.7" y="96" transform="rotate(-90 161.7 96)">2</text>
<text x="169.6" y="92.7" transform="rotate(-90 169.6 92.7)">VCC_12V</text>
<text x="89.7" y="96.3">31</text>
<text x="89.7" y="99">32</text>
<text x="90.4" y="101.7">1</text>
<text x="125.1" y="96.3">20</text>
<text x="90.4" y="104.5">2</text>
<text x="90.4" y="107.2">3</text>
<text x="125.1" y="103.1">17</text>
<text x="125.1" y="105.8">18</text>
<text x="161.7" y="104.1" transform="rotate(-90 161.7 104.1)">1</text>
<text x="90.4" y="110">4</text>
<text x="90.4" y="112.7">6</text>
<text x="125.1" y="108.6">19</text>
<text x="90.4" y="115.4">7</text>
<text x="90.4" y="118.2">8</text>
<text x="125.1" y="118.2">23</text>
<text x="125.1" y="115.4">24</text>
<text x="89.7" y="123.7">10</text>
<text x="90.4" y="120.9">9</text>
<text x="125.1" y="123.7">33</text>
<text x="89.7" y="126.4">11</text>
<text x="89.7" y="129.2">13</text>
<text x="89.7" y="131.9">14</text>
<text x="33.4" y="161" transform="rotate(-90 33.4 161)">TP_SETP_SETP_SETP_SE TP_SE TP_SETP_SETP_SE TP_SE</text>
<text x="76.4" y="185.1">1</text>
<text x="84.5" y="185.1">2</text>
<text x="111.1" y="185.3">1</text>
<text x="119.2" y="185.3">2</text>
<text x="73.2" y="188.4" transform="rotate(-90 73.2 188.4)">VCC_1.8V</text>
<text x="108.2" y="189" transform="rotate(-90 108.2 189)">VCC_3.3V</text>
<text x="152.7" y="190.1" transform="rotate(-90 152.7 190.1)">VCC_1.8V</text>
<text x="156" y="186.8">1</text>
<text x="164.1" y="186.8">2</text>
<text x="227" y="193.5">Drawing Title:</text>
<text x="227" y="192.2">ICAP</text>
<text x="227" y="197.7">Page Title:</text>
<text x="231" y="192.2">Classification:</text>
<text x="242.1" y="192.2">CP: ___</text>
<text x="251.7" y="192.2">IUO:</text>
<text x="255.6" y="192.2">X</text>
<text x="259.9" y="192.2">PUBI:___</text>
<text x="227" y="201.8">Size</text>
<text x="227" y="203.2">C</text>
<text x="232.5" y="201.8">Document Number</text>
<text x="243.1" y="203.5">SCH-VA1701B01E PDF: SPF-VA1701B01E</text>
<text x="271.7" y="201.8">Rev</text>
<text x="272.3" y="203.2">01</text>
<text x="227" y="205.9">Date:</text>
<text x="232.8" y="205.9">Friday, December 01, 2017</text>
<text x="254.5" y="205.9">Sheet</text>
<text x="259.9" y="205.9">4</text>
<text x="264.1" y="205.9">of</text>
<text x="268.2" y="205.9">4</text>
</g>
<g font-size="1.2" fill="#004080">
<text x="92.7" y="77.9">PCLKIN</text>
<text x="92.7" y="80.7">/PWDN</text>
<text x="92.7" y="83.4">MS/HVEN</text>
<text x="105" y="78.7" transform="rotate(-90 105 78.7)">AVDD</text>
<text x="107.7" y="78.7" transform="rotate(-90 107.7 78.7)">AVDD</text>
<text x="110.5" y="78.8" transform="rotate(-90 110.5 78.8)">DVDD</text>
<text x="113.2" y="79.2" transform="rotate(-90 113.2 79.2)">IOVDD</text>
<text x="92.7" y="86.1">DIN0</text>
<text x="92.7" y="88.9">DIN1</text>
<text x="195.5" y="86.8" transform="rotate(-90 195.5 86.8)">LVDS+</text>
<text x="92.7" y="91.7">DIN2</text>
<text x="92.7" y="94.4">DIN3</text>
<text x="120.1" y="90.3">OUT+</text>
<text x="191" y="91.7">GND</text>
<text x="92.7" y="97.2">DIN4</text>
<text x="92.7" y="99.9">DIN5</text>
<text x="120.4" y="97.2">OUT-</text>
<text x="92.7" y="102.6">DIN6</text>
<text x="92.7" y="105.4">DIN7</text>
<text x="119.3" y="106.7">CONF0</text>
<text x="119.3" y="104">LCCEN</text>
<text x="92.7" y="108.1">DIN8</text>
<text x="92.7" y="110.9">DIN9</text>
<text x="92.7" y="113.6">DIN10/GPIO2</text>
<text x="119.3" y="109.5">CONF1</text>
<text x="92.7" y="116.3">DIN11/GPIO3</text>
<text x="92.7" y="119.1">DIN12/GPIO4</text>
<text x="116.5" y="116.3">TX/SCL/DBL</text>
<text x="119" y="119.1">RX/SDA</text>
<text x="92.7" y="121.8">DIN13/GPIO5/DE</text>
<text x="92.7" y="124.6">DIN14/HS</text>
<text x="121.9" y="124.6">EP</text>
<text x="92.7" y="127.3">DIN15/VS</text>
<text x="92.7" y="130">GPO/HMI</text>
<text x="92.7" y="132.8">GPIO1/BWS</text>
</g>
<g font-size="1.2" fill="#000080">
<text x="96.4" y="74">U44</text>
<text x="73.5" y="82">R445</text>
<text x="73.7" y="79.3">R444</text>
<text x="77.4" y="82.2">4.7K/5%</text>
<text x="77.5" y="79.5">4.7K/5%</text>
<text x="137.2" y="89">0.22UF</text>
<text x="142.8" y="89">C555</text>
<text x="189.4" y="94.5">CON_LVDS_4PIN_RONSEN</text>
<text x="102.2" y="100.7">SER_MAXIM96705</text>
<text x="147.1" y="100" transform="rotate(-90 147.1 100)">R459</text>
<text x="153.3" y="100.8" transform="rotate(-90 153.3 100.8)">R458</text>
<text x="163.8" y="101.8" transform="rotate(-90 163.8 101.8)">D1</text>
<text x="196" y="96.2">U45</text>
<text x="160.5" y="105.3" transform="rotate(-90 160.5 105.3)">UDD32C05L01</text>
<text x="147.1" y="110.4" transform="rotate(-90 147.1 110.4)">49.9K/5%</text>
<text x="154.4" y="109.4" transform="rotate(-90 154.4 109.4)">49.9K/5%</text>
<text x="70.1" y="131.8">R448</text>
<text x="78.1" y="128.9">R447</text>
<text x="83" y="129.2">220R/5%</text>
<text x="75.1" y="132.1">10K/5%</text>
<text x="86.5" y="137.2" transform="rotate(-90 86.5 137.2)">R446</text>
<text x="86.6" y="144.4" transform="rotate(-90 86.6 144.4)">10K/5%</text>
<text x="113.4" y="147" transform="rotate(-90 113.4 147)">R452</text>
<text x="118.1" y="146.9" transform="rotate(-90 118.1 146.9)">R455</text>
<text x="122.8" y="146.9" transform="rotate(-90 122.8 146.9)">R456</text>
<text x="113.4" y="154.1" transform="rotate(-90 113.4 154.1)">10K/5%</text>
<text x="118.1" y="153.8" transform="rotate(-90 118.1 153.8)">NC/5%</text>
<text x="122.8" y="154" transform="rotate(-90 122.8 154)">10K/5%</text>
<text x="67.4" y="157.4" transform="rotate(-90 67.4 157.4)">R450</text>
<text x="70.9" y="157.4" transform="rotate(-90 70.9 157.4)">R451</text>
<text x="113.4" y="158.4" transform="rotate(-90 113.4 158.4)">R454</text>
<text x="118.1" y="158.4" transform="rotate(-90 118.1 158.4)">R453</text>
<text x="122.8" y="158.5" transform="rotate(-90 122.8 158.5)">R457</text>
<text x="67.6" y="165.1" transform="rotate(-90 67.6 165.1)">1.5K/5%</text>
<text x="70.9" y="165" transform="rotate(-90 70.9 165)">1.5K/5%</text>
<text x="113.4" y="165.3" transform="rotate(-90 113.4 165.3)">NC/5%</text>
<text x="118.1" y="166.6" transform="rotate(-90 118.1 166.6)">10K/5%</text>
<text x="122.8" y="165.4" transform="rotate(-90 122.8 165.4)">NC/5%</text>
<text x="77.9" y="184">L33 FB</text>
<text x="112.3" y="184.4">L34</text>
<text x="117.4" y="184.9">FB</text>
<text x="157.5" y="185.6">L35 FB</text>
<text x="89.1" y="188.7" transform="rotate(-90 89.1 188.7)">C548</text>
<text x="93" y="188.6" transform="rotate(-90 93 188.6)">C551</text>
<text x="96.6" y="188.6" transform="rotate(-90 96.6 188.6)">C549</text>
<text x="123.9" y="190.8" transform="rotate(-90 123.9 190.8)">C541</text>
<text x="127.5" y="190.8" transform="rotate(-90 127.5 190.8)">C545</text>
<text x="131.2" y="190.8" transform="rotate(-90 131.2 190.8)">C540</text>
<text x="168.7" y="190.4" transform="rotate(-90 168.7 190.4)">C552</text>
<text x="172.6" y="190.2" transform="rotate(-90 172.6 190.2)">C554</text>
<text x="89.2" y="196.1" transform="rotate(-90 89.2 196.1)">10UF/6.3V</text>
<text x="92.9" y="196" transform="rotate(-90 92.9 196)">0.1UF/16V</text>
<text x="96.5" y="196" transform="rotate(-90 96.5 196)">0.1UF/16V</text>
<text x="127.5" y="197.9" transform="rotate(-90 127.5 197.9)">0.1UF/16V</text>
<text x="168.8" y="197.8" transform="rotate(-90 168.8 197.8)">10UF/6.3V</text>
<text x="172.5" y="197.6" transform="rotate(-90 172.5 197.6)">0.1UF/16V</text>
<text x="124.1" y="198.3" transform="rotate(-90 124.1 198.3)">10UF/6.3V</text>
<text x="131.2" y="198.6" transform="rotate(-90 131.2 198.6)">0.1UF/16V</text>
</g>
<g font-size="1.2" fill="#00f">
<text x="76" y="78.5">R0402</text>
<text x="76.3" y="84.7">R0402 H_DATA0</text>
<text x="141.2" y="87.4">C0402</text>
<text x="144.4" y="105.9" transform="rotate(-90 144.4 105.9)">R0402</text>
<text x="150.4" y="105" transform="rotate(-90 150.4 105)">R0402</text>
<text x="165.6" y="103.3" transform="rotate(-90 165.6 103.3)">SOD-323</text>
<text x="80.3" y="132">R0402</text>
<text x="71.9" y="135">R0402</text>
<text x="102.7" y="136.4">QFN5X5X0.75-33N</text>
<text x="83.5" y="141.7" transform="rotate(-90 83.5 141.7)">R0402</text>
<text x="110.7" y="151" transform="rotate(-90 110.7 151)">R0402</text>
<text x="115.3" y="151.4" transform="rotate(-90 115.3 151.4)">R0402</text>
<text x="120.5" y="151.3" transform="rotate(-90 120.5 151.3)">R0402</text>
<text x="72.1" y="161.8" transform="rotate(-90 72.1 161.8)">R0402</text>
<text x="123.5" y="162" transform="rotate(-90 123.5 162)">R0402</text>
<text x="64.7" y="162.1" transform="rotate(-90 64.7 162.1)">R0402</text>
<text x="114.2" y="162.5" transform="rotate(-90 114.2 162.5)">R0402</text>
<text x="118.9" y="162.5" transform="rotate(-90 118.9 162.5)">R0402</text>
<text x="79.2" y="187.1">L0603</text>
<text x="97.9" y="191.7" transform="rotate(-90 97.9 191.7)">C0402</text>
<text x="113.7" y="187">L0603</text>
<text x="159.3" y="188.8">L0603</text>
<text x="85.9" y="192" transform="rotate(-90 85.9 192)">C0603</text>
<text x="91.1" y="193.4" transform="rotate(-90 91.1 193.4)">C0402</text>
<text x="122.1" y="196.6" transform="rotate(-90 122.1 196.6)">C0603</text>
<text x="125.6" y="196.1" transform="rotate(-90 125.6 196.1)">C0402</text>
<text x="132" y="193.9" transform="rotate(-90 132 193.9)">C0402</text>
<text x="165.2" y="192.8" transform="rotate(-90 165.2 192.8)">C0603</text>
<text x="173.6" y="193.3" transform="rotate(-90 173.6 193.3)">C0402</text>
</g>
<g font-size="1">
<text x="28.8" y="1">5</text>
<text x="83.7" y="1">4</text>
<text x="138.6" y="1">3</text>
<text x="193.4" y="1">2</text>
<text x="248.3" y="1">1</text>
<text x=".4" y="27.9">D</text>
<text x="276.1" y="27.9">D</text>
<text x=".4" y="79.4">C</text>
<text x="276.1" y="79.4">C</text>
<text x=".4" y="130.8">B</text>
<text x="276.1" y="130.8">B</text>
<text x=".4" y="182.2">A</text>
<text x="276.1" y="182.2">A</text>
<text x="28.8" y="208.1">5</text>
<text x="83.7" y="208.1">4</text>
<text x="138.6" y="208.1">3</text>
<text x="193.4" y="208.1">2</text>
<text x="248.3" y="208.1">1</text>
</g>
</svg>
